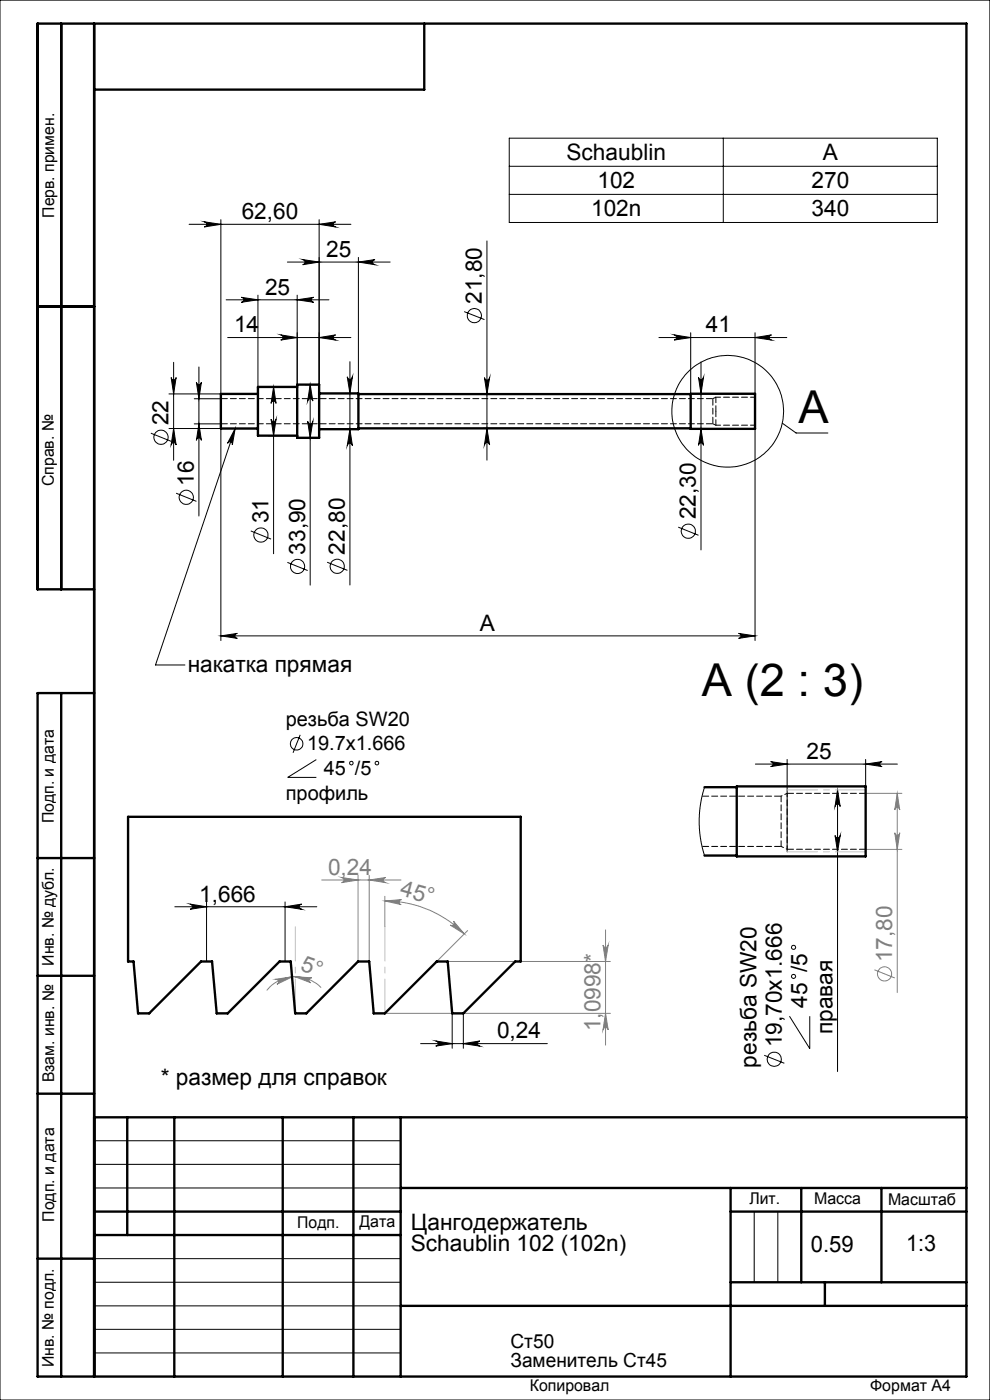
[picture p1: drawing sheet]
<svg xmlns="http://www.w3.org/2000/svg" width="210mm" height="297mm" viewBox="0 0 210 297" stroke-linecap="round" stroke-linejoin="round" font-family="sans-serif">
<g fill="none" stroke="#000" stroke-width=".21">
<path d="M0 0h210v297h-210zM108 29.3h90.8v17.9h-90.8zM108 35.3h90.8M153.4 29.3v17.9M40.1 47.6h34.3M43.3 47.1l3.5 .5-3.5 .6a.55 .55 0 0 0 .6-.6 .55 .55 0 0 0-.6-.5zM46.8 46.6v37M61 55.6h21.8M64.2 55.1l3.5 .5-3.5 .6a.55 .55 0 0 0 .5-.6 .55 .55 0 0 0-.5-.5zM67.7 46.6v36.8M67.7 47.6l3.5-.5a.55 .55 0 0 0-.5 .5 .55 .55 0 0 0 .5 .6zM76 54.6v28.8"/>
<path d="M76 55.6l3.6-.5a.55 .55 0 0 0-.6 .5 .55 .55 0 0 0 .6 .6zM103.3 51.1v46.5M108 41.2h90.8M36.8 76.9v20.7M42.2 77.9v31.6M48 63.6h21.8M48.3 71.6h26.1M51.2 63.1l3.5 .5-3.5 .5a.53 .53 0 0 0 .5-.5 .53 .53 0 0 0-.5-.5zM54.7 62.6v19.5M59.5 71l3.5 .6-3.5 .5a.55 .55 0 0 0 .5-.5 .55 .55 0 0 0-.5-.6zM63 63.6l3.5-.5a.53 .53 0 0 0-.5 .5 .53 .53 0 0 0 .5 .5zM63 62.6v19.5h-6"/>
<path d="M67.7 71.6l3.5-.6a.55 .55 0 0 0-.5 .6 .55 .55 0 0 0 .5 .5zM73.7 79.9a.55 .55 0 0 0 .5 .6 .55 .55 0 0 0 .6-.6l-.6 3.6zM74.2 76.7v47.4M98.5 66.1l4.3 1.7M139.8 71.6h27.1M143 71l3.5 .6-3.5 .5a.55 .55 0 0 0 .5-.5 .55 .55 0 0 0-.5-.6zM146.5 70.6v12.9M148.7 76.8v39.9M160.2 70.6v12.9h-12.5M160.2 71.6l3.5-.6a.55 .55 0 0 0-.5 .6 .55 .55 0 0 0 .5 .5zM32 91.9l4.3 1.7M35.8 90.9h18.9"/>
<path d="M35.8 83.6h18.9M36.3 80.1a.53 .53 0 0 0 .5 .5 .53 .53 0 0 0 .6-.5l-.6 3.5zM36.8 90.9l.6 3.5a.53 .53 0 0 0-.6-.5 .53 .53 0 0 0-.5 .5zM41.2 84.6h5.6v51.3M41.2 89.9h5.6M41.7 81.1a.53 .53 0 0 0 .5 .5 .53 .53 0 0 0 .5-.5l-.5 3.5zM42.2 89.9l.5 3.5a.53 .53 0 0 0-.5-.5 .53 .53 0 0 0-.5 .5zM49.9 90.9l-.6 3.5a.54 .54 0 0 0-.4-.6 .54 .54 0 0 0-.6 .2zM49.9 90.9l-16.9 50.2h6.2M57 92.4h6M57.5 88.9a.53 .53 0 0 0 .5 .5 .53 .53 0 0 0 .6-.5l-.6 3.5zM58 82.1v35.4"/>
<path d="M58 82.1l.6 3.5a.53 .53 0 0 0-.6-.5 .53 .53 0 0 0-.5 .5zM64.8 92.9h2.9M64.8 81.6h2.9M65.3 89.4a.55 .55 0 0 0 .5 .5 .55 .55 0 0 0 .6-.5l-.6 3.5zM65.8 81.6v42.5M65.8 81.6l.6 3.5a.55 .55 0 0 0-.6-.5 .55 .55 0 0 0-.5 .5zM73.2 91h2.8M73.2 83.5h2.8M74.2 91l.6 3.5a.55 .55 0 0 0-.6-.5 .55 .55 0 0 0-.5 .5zM102.3 90.9h44.2M102.3 83.6h44.2M102.8 80.1a.55 .55 0 0 0 .5 .5 .55 .55 0 0 0 .6-.5l-.6 3.5z"/>
<path d="M103.3 90.9l.6 3.5a.55 .55 0 0 0-.6-.5 .55 .55 0 0 0-.5 .5zM147.7 91h12.5M148.2 80a.53 .53 0 0 0 .5 .5 .53 .53 0 0 0 .5-.5l-.5 3.5zM148.7 91l.5 3.5a.53 .53 0 0 0-.5-.5 .53 .53 0 0 0-.5 .5zM160.2 84.6v51.3M165.9 89.8l3 2.1h6.7M37.4 104.6l4.3 1.8M53.2 112.6l4.3 1.8M61 119.3l4.3 1.7M69.4 119.3l4.3 1.7M143.9 111.8l4.3 1.8M46.8 134.9h113.4"/>
<path d="M46.8 134.9l3.5-.5a.53 .53 0 0 0-.5 .5 .53 .53 0 0 0 .5 .5zM156.7 134.4l3.5 .5-3.5 .5a.53 .53 0 0 0 .5-.5 .53 .53 0 0 0-.5-.5zM63.7 155.9l-1.5 3.8M67.1 161.1l-6.1 3.8h6.1M160.2 162.1h30.2M163.5 161.6l3.5 .5-3.5 .5a.53 .53 0 0 0 .5-.5 .53 .53 0 0 0-.5-.5zM167 161.1v19.6M177.1 177.2a.55 .55 0 0 0 .6 .5 .55 .55 0 0 0 .5-.5l-.5 3.5zM177.7 167.6v59.7M177.7 167.6l.5 3.5a.55 .55 0 0 0-.5-.5 .55 .55 0 0 0-.6 .5zM183.6 161.1v19.6M183.6 162.1l3.5-.5a.53 .53 0 0 0-.5 .5 .53 .53 0 0 0 .5 .5z"/>
<path d="M37.1 192.4h30.1M40.3 191.8l3.5 .6-3.5 .5a.55 .55 0 0 0 .5-.6 .55 .55 0 0 0-.5-.5zM43.8 191.3v12.7M60.5 191.3v12.7M60.5 192.4l3.5-.6a.55 .55 0 0 0-.5 .5 .55 .55 0 0 0 .5 .6zM95.9 215v7.4M98.3 215v7.4M167.5 215.6l4.3 6.9v-6.9M89.2 221.4h26.9M92.4 220.8l3.5 .6-3.5 .5a.55 .55 0 0 0 .6-.5 .55 .55 0 0 0-.6-.6zM98.3 221.4l3.5-.6a.55 .55 0 0 0-.5 .6 .55 .55 0 0 0 .5 .5zM162.1 223.9l4.3 1.7"/>
<path d="M20 242h65M20 247h65M20 252h65M160 257v15M165 257v15M20 267h65M20 272h65M20 277h65M20 282h65M20 287h65"/>
<circle cx="100.6" cy="66.9" r="1.51"/>
<circle cx="34.1" cy="92.8" r="1.51"/>
<circle cx="154.4" cy="87.3" r="11.9"/>
<circle cx="39.5" cy="105.5" r="1.51"/>
<circle cx="55.4" cy="113.5" r="1.51"/>
<circle cx="146" cy="112.7" r="1.51"/>
<circle cx="63.1" cy="120.2" r="1.51"/>
<circle cx="71.5" cy="120.1" r="1.51"/>
<circle cx="62.9" cy="157.8" r="1.32"/>
<circle cx="74.5" cy="161.9" r=".37"/>
<circle cx="80" cy="161.9" r=".37"/>
<circle cx="168.3" cy="207.1" r=".44"/>
<circle cx="168.3" cy="201" r=".44"/>
<circle cx="164.2" cy="224.7" r="1.5"/>
</g>
<g fill="none" stroke="#808080" stroke-width=".21">
<path d="M183.6 168.3h7.7M189.8 176.7a.53 .53 0 0 0 .5 .5 .53 .53 0 0 0 .6-.5l-.6 3.5zM190.3 168.3l.6 3.5a.53 .53 0 0 0-.6-.5 .53 .53 0 0 0-.5 .5zM190.3 168.3v42.3M68.2 186.7h16.9M72.5 186.2l3.5 .5-3.5 .6a.55 .55 0 0 0 .5-.6 .55 .55 0 0 0-.5-.5zM76 185.7v18.3M78.3 186.7l3.5-.5a.55 .55 0 0 0-.5 .5 .55 .55 0 0 0 .5 .6zM78.3 185.7v18.3M81.6 190.1v6.5M81.6 191.1l3.6-.3a.53 .53 0 0 0-.6 .5 .53 .53 0 0 0 .5 .6zM81.6 191.1a24 24 0 0 1 16.9 7"/>
<path d="M96.2 195.4l2.3 2.7-3-1.9a.54 .54 0 0 0 .7 0 .54 .54 0 0 0 0-.8zM99.2 197.4l-6.6 6.6M128.4 197.3v24.4M183.6 180.2h7.7M58.4 207.7l3.5-.4-3.2 1.5a.55 .55 0 0 0 .4-.7 .55 .55 0 0 0-.7-.4zM62.6 207.2l3.5 .2a.54 .54 0 0 0-.6 .5 .54 .54 0 0 0 .4 .6zM68.1 209.5a7.7 7.7 0 0 0-11.5 .6M81.6 215h47.9M95 204h34.5M127.9 200.5a.55 .55 0 0 0 .6 .5 .55 .55 0 0 0 .5-.5l-.6 3.5zM128.4 215l.6 3.5a.55 .55 0 0 0-.5-.5 .55 .55 0 0 0-.6 .5zM185.5 205.7l4.3 1.8"/>
<circle cx="187.6" cy="206.6" r="1.51"/>
</g>
<g fill="none" stroke="#000" stroke-width=".5">
<path d="M13 5v120M20 5v287M90 5v14h-70M8 65h12M20 125h-12v-120h197v287h-197v-145h12M13 147v145M8 182h12M8 207h12M8 232h12M20 237h185M27 237v25M37 237v55"/>
<path d="M60 237v55M75 237v55M85 237v55M20 257h65M85 252h120M155 252v40M155 257h50M170 252v20M187 252v20M8 267h12M20 262h65M85 277h120"/>
<path d="M155 272h50M175 272v5"/>
</g>
<path d="M62.6 215v-18.4M81.6 215v-18.4" fill="none" stroke="#c0c0c0" stroke-width=".21" stroke-dasharray="15.2 1.3 1.3 1.3" stroke-dashoffset="8"/>
<path d="M183.6 167.6h-16.6M183.6 180.7h-16.6" fill="none" stroke="#c0c0c0" stroke-width=".21" stroke-dasharray="15.2 1.3 1.3 1.3" stroke-dashoffset="8.8"/>
<g fill="#000">
<path d="M49.9 90.9l-.6 3.5a.54 .54 0 0 0-.4-.6 .54 .54 0 0 0-.6 .2z"/>
<path d="M177.7 167.6l.5 3.5a.55 .55 0 0 0-.5-.5 .55 .55 0 0 0-.6 .5zM177.1 177.2a.55 .55 0 0 0 .6 .5 .55 .55 0 0 0 .5-.5l-.5 3.5z"/>
<path d="M183.6 162.1l3.5-.5a.53 .53 0 0 0-.5 .5 .53 .53 0 0 0 .5 .5zM163.5 161.6l3.5 .5-3.5 .5a.53 .53 0 0 0 .5-.5 .53 .53 0 0 0-.5-.5z"/>
</g>
<g fill="#808080">
<path d="M62.6 207.2l3.5 .2a.54 .54 0 0 0-.6 .5 .54 .54 0 0 0 .4 .6zM58.4 207.7l3.5-.4-3.2 1.5a.55 .55 0 0 0 .4-.7 .55 .55 0 0 0-.7-.4z"/>
<path d="M96.2 195.4l2.3 2.7-3-1.9a.54 .54 0 0 0 .7 0 .54 .54 0 0 0 0-.8zM81.6 191.1l3.6-.3a.53 .53 0 0 0-.6 .5 .53 .53 0 0 0 .5 .6z"/>
</g>
<g fill="#000">
<path d="M64.2 55.1l3.5 .5-3.5 .6a.55 .55 0 0 0 .5-.6 .55 .55 0 0 0-.5-.5zM76 55.6l3.6-.5a.55 .55 0 0 0-.6 .5 .55 .55 0 0 0 .6 .6z"/>
<path d="M67.7 47.6l3.5-.5a.55 .55 0 0 0-.5 .5 .55 .55 0 0 0 .5 .6zM43.3 47.1l3.5 .5-3.5 .6a.55 .55 0 0 0 .6-.6 .55 .55 0 0 0-.6-.5zM60.5 192.4l3.5-.6a.55 .55 0 0 0-.5 .5 .55 .55 0 0 0 .5 .6zM40.3 191.8l3.5 .6-3.5 .5a.55 .55 0 0 0 .5-.6 .55 .55 0 0 0-.5-.5z"/>
<path d="M51.2 63.1l3.5 .5-3.5 .5a.53 .53 0 0 0 .5-.5 .53 .53 0 0 0-.5-.5zM63 63.6l3.5-.5a.53 .53 0 0 0-.5 .5 .53 .53 0 0 0 .5 .5z"/>
<path d="M59.5 71l3.5 .6-3.5 .5a.55 .55 0 0 0 .5-.5 .55 .55 0 0 0-.5-.6zM67.7 71.6l3.5-.6a.55 .55 0 0 0-.5 .6 .55 .55 0 0 0 .5 .5zM143 71l3.5 .6-3.5 .5a.55 .55 0 0 0 .5-.5 .55 .55 0 0 0-.5-.6zM160.2 71.6l3.5-.6a.55 .55 0 0 0-.5 .6 .55 .55 0 0 0 .5 .5z"/>
<path d="M57.5 88.9a.53 .53 0 0 0 .5 .5 .53 .53 0 0 0 .6-.5l-.6 3.5zM58 82.1l.6 3.5a.53 .53 0 0 0-.6-.5 .53 .53 0 0 0-.5 .5zM36.8 90.9l.6 3.5a.53 .53 0 0 0-.6-.5 .53 .53 0 0 0-.5 .5zM36.3 80.1a.53 .53 0 0 0 .5 .5 .53 .53 0 0 0 .6-.5l-.6 3.5zM42.2 89.9l.5 3.5a.53 .53 0 0 0-.5-.5 .53 .53 0 0 0-.5 .5zM41.7 81.1a.53 .53 0 0 0 .5 .5 .53 .53 0 0 0 .5-.5l-.5 3.5zM148.7 91l.5 3.5a.53 .53 0 0 0-.5-.5 .53 .53 0 0 0-.5 .5zM148.2 80a.53 .53 0 0 0 .5 .5 .53 .53 0 0 0 .5-.5l-.5 3.5zM103.3 90.9l.6 3.5a.55 .55 0 0 0-.6-.5 .55 .55 0 0 0-.5 .5zM102.8 80.1a.55 .55 0 0 0 .5 .5 .55 .55 0 0 0 .6-.5l-.6 3.5zM74.2 91l.6 3.5a.55 .55 0 0 0-.6-.5 .55 .55 0 0 0-.5 .5zM73.7 79.9a.55 .55 0 0 0 .5 .6 .55 .55 0 0 0 .6-.6l-.6 3.6zM65.3 89.4a.55 .55 0 0 0 .5 .5 .55 .55 0 0 0 .6-.5l-.6 3.5zM65.8 81.6l.6 3.5a.55 .55 0 0 0-.6-.5 .55 .55 0 0 0-.5 .5z"/>
<path d="M156.7 134.4l3.5 .5-3.5 .5a.53 .53 0 0 0 .5-.5 .53 .53 0 0 0-.5-.5zM46.8 134.9l3.5-.5a.53 .53 0 0 0-.5 .5 .53 .53 0 0 0 .5 .5z"/>
<path d="M98.3 221.4l3.5-.6a.55 .55 0 0 0-.5 .6 .55 .55 0 0 0 .5 .5zM92.4 220.8l3.5 .6-3.5 .5a.55 .55 0 0 0 .6-.5 .55 .55 0 0 0-.6-.6z"/>
</g>
<g fill="#808080">
<path d="M78.3 186.7l3.5-.5a.55 .55 0 0 0-.5 .5 .55 .55 0 0 0 .5 .6zM72.5 186.2l3.5 .5-3.5 .6a.55 .55 0 0 0 .5-.6 .55 .55 0 0 0-.5-.5z"/>
<path d="M127.9 200.5a.55 .55 0 0 0 .6 .5 .55 .55 0 0 0 .5-.5l-.6 3.5zM128.4 215l.6 3.5a.55 .55 0 0 0-.5-.5 .55 .55 0 0 0-.6 .5zM190.3 168.3l.6 3.5a.53 .53 0 0 0-.6-.5 .53 .53 0 0 0-.5 .5zM189.8 176.7a.53 .53 0 0 0 .5 .5 .53 .53 0 0 0 .6-.5l-.6 3.5z"/>
</g>
<path d="M54.7 83.6h-7.9v7.3h7.9M63 81.6h4.7v11.3h-4.7zM63 82.1h-8.3v10.3h8.3M67.7 83.5h8.3v7.5h-8.3M76 90.9h70.5M76 83.6h70.5M146.5 83.5h13.7v7.5h-13.7zM27.2 173.3h83.3v30.7h-1.2l-11 11h-2.4l-.9-11h-2.4l-11 11h-2.3l-1-11h-2.3l-11 11h-2.4l-.9-11h-2.4l-11 11h-2.3l-1-11h-2.3l-11.1 11h-2.3l-1-11h-1.1zM149.4 167h6.9M156.3 166.8h27.3v14.9h-27.3zM149.4 181.5h6.9" fill="none" stroke="#000" stroke-width=".5"/>
<path d="M151.9 87.2v-2.9M151.9 90.2v-3M165.7 168.9v10.7" fill="none" stroke="#000" stroke-width=".21" stroke-dasharray="1.3 .6" stroke-dashoffset=".1"/>
<path d="M46.9 89.9h104.3M151.2 84.6v5.3M151.2 84.6h-104.3M148.9 179.6h16.8M165.7 168.9h-16.8M183.6 168.3h-16.6M167 180.2h16.6" fill="none" stroke="#000" stroke-width=".21" stroke-dasharray="1.3 .6" stroke-dashoffset="-.1"/>
<path d="M151.9 90.2h8.3M160.2 84.3h-8.3" fill="none" stroke="#000" stroke-width=".21" stroke-dasharray="1.3 .6" stroke-dashoffset=".3"/>
<path d="M151.2 89.9l.7 .3M151.9 84.3l-.7 .3" fill="none" stroke="#000" stroke-width=".21" stroke-dasharray="1.3 .6" stroke-dashoffset=".4"/>
<path d="M149.4 167l-.8 3.3-.3 3.2 .3 4.3 .8 3.7" fill="none" stroke="#000" stroke-width=".21"/>
<path d="M167 174.2v-5.9M167 180.2v-6" fill="none" stroke="#000" stroke-width=".21" stroke-dasharray="1.3 .6" stroke-dashoffset=".5"/>
<path d="M165.7 179.6l1.3 .6M167 168.3l-1.3 .6" fill="none" stroke="#000" stroke-width=".21" stroke-dasharray="1.3 .6" stroke-dashoffset=".7"/>
<g font-size="9.6">
<text x="169.4" y="89.7">A</text>
<text x="148.9" y="147.7">A (2 : 3)</text>
</g>
<g font-size="4.8">
<text x="120.2" y="33.9">Schaublin</text>
<text x="174.5" y="33.9">A</text>
<text x="126.7" y="39.9">102</text>
<text x="172.1" y="39.9">270</text>
<text x="51.3" y="46.5">62,60</text>
<text x="125.4" y="45.8">102n</text>
<text x="172.1" y="45.8">340</text>
<text x="69.2" y="54.5">25</text>
<text x="56.2" y="62.5">25</text>
<text x="102.2" y="64.5" transform="rotate(-90 102.2 64.5)">21,80</text>
<text x="49.6" y="70.5">14</text>
<text x="149.7" y="70.5">41</text>
<text x="35.8" y="90.3" transform="rotate(-90 35.8 90.3)">22</text>
<text x="41.1" y="103" transform="rotate(-90 41.1 103)">16</text>
<text x="57" y="111" transform="rotate(-90 57 111)">31</text>
<text x="147.6" y="110.2" transform="rotate(-90 147.6 110.2)">22,30</text>
<text x="64.7" y="117.7" transform="rotate(-90 64.7 117.7)">33,90</text>
<text x="73.1" y="117.6" transform="rotate(-90 73.1 117.6)">22,80</text>
<text x="101.8" y="133.8">A</text>
<text x="39.8" y="142.7">накатка прямая</text>
<text x="171.1" y="161">25</text>
<text x="42.2" y="191.3">1,666</text>
<text x="171.2" y="213.8" transform="rotate(-90 171.2 213.8)">45 /5</text>
<text x="105.4" y="220.3">0,24</text>
<text x="176.6" y="219.4" transform="rotate(-90 176.6 219.4)">правая</text>
<text x="160.5" y="226.5" transform="rotate(-90 160.5 226.5)">резьба SW20</text>
<text x="165.9" y="222.2" transform="rotate(-90 165.9 222.2)">19,70x1.666</text>
<text x="34.1" y="230.1">* размер для справок</text>
<text x="87.1" y="260.9">Цангодержатель</text>
<text x="87.1" y="265.4">Schaublin 102 (102n)</text>
<text x="172" y="265.6">0.59</text>
<text x="192.2" y="265.3">1:3</text>
</g>
<g font-size="4.8" fill="#808080">
<text x="69.6" y="185.6">0,24</text>
<text x="84.7" y="190" transform="rotate(15 84.7 190)">45°</text>
<text x="63.5" y="205.9" transform="rotate(20 63.5 205.9)">5°</text>
<text x="189.2" y="204.1" transform="rotate(-90 189.2 204.1)">17,80</text>
<text x="127.4" y="218.8" transform="rotate(-90 127.4 218.8)">1,0998*</text>
</g>
<g font-size="4.2">
<text x="60.6" y="154">резьба SW20</text>
<text x="65.1" y="159.2">19.7x1.666</text>
<text x="68.7" y="164.4">45 /5</text>
<text x="60.6" y="169.7">профиль</text>
</g>
<g font-size="4.1">
<text x="108.3" y="286">Ст50</text>
<text x="108.3" y="290">Заменитель Ст45</text>
</g>
<g font-size="3.4">
<text x="11.5" y="46.2" transform="rotate(-90 11.5 46.2)">Перв. примен.</text>
<text x="11.4" y="103.2" transform="rotate(-90 11.4 103.2)">Справ. №</text>
<text x="11.4" y="174.7" transform="rotate(-90 11.4 174.7)">Подп. и дата</text>
<text x="11.5" y="204.9" transform="rotate(-90 11.5 204.9)">Инв. № дубл.</text>
<text x="11.5" y="229.6" transform="rotate(-90 11.5 229.6)">Взам. инв. №</text>
<text x="159" y="255.5">Лит.</text>
<text x="172.7" y="255.5">Масса</text>
<text x="188.4" y="255.6">Масштаб</text>
<text x="11.5" y="259.2" transform="rotate(-90 11.5 259.2)">Подп. и дата</text>
<text x="63.1" y="260.4">Подп.</text>
<text x="76.2" y="260.4">Дата</text>
<text x="11.4" y="290" transform="rotate(-90 11.4 290)">Инв. № подл.</text>
<text x="112.4" y="295">Копировал</text>
<text x="184.6" y="295">Формат А4</text>
</g>
</svg>
